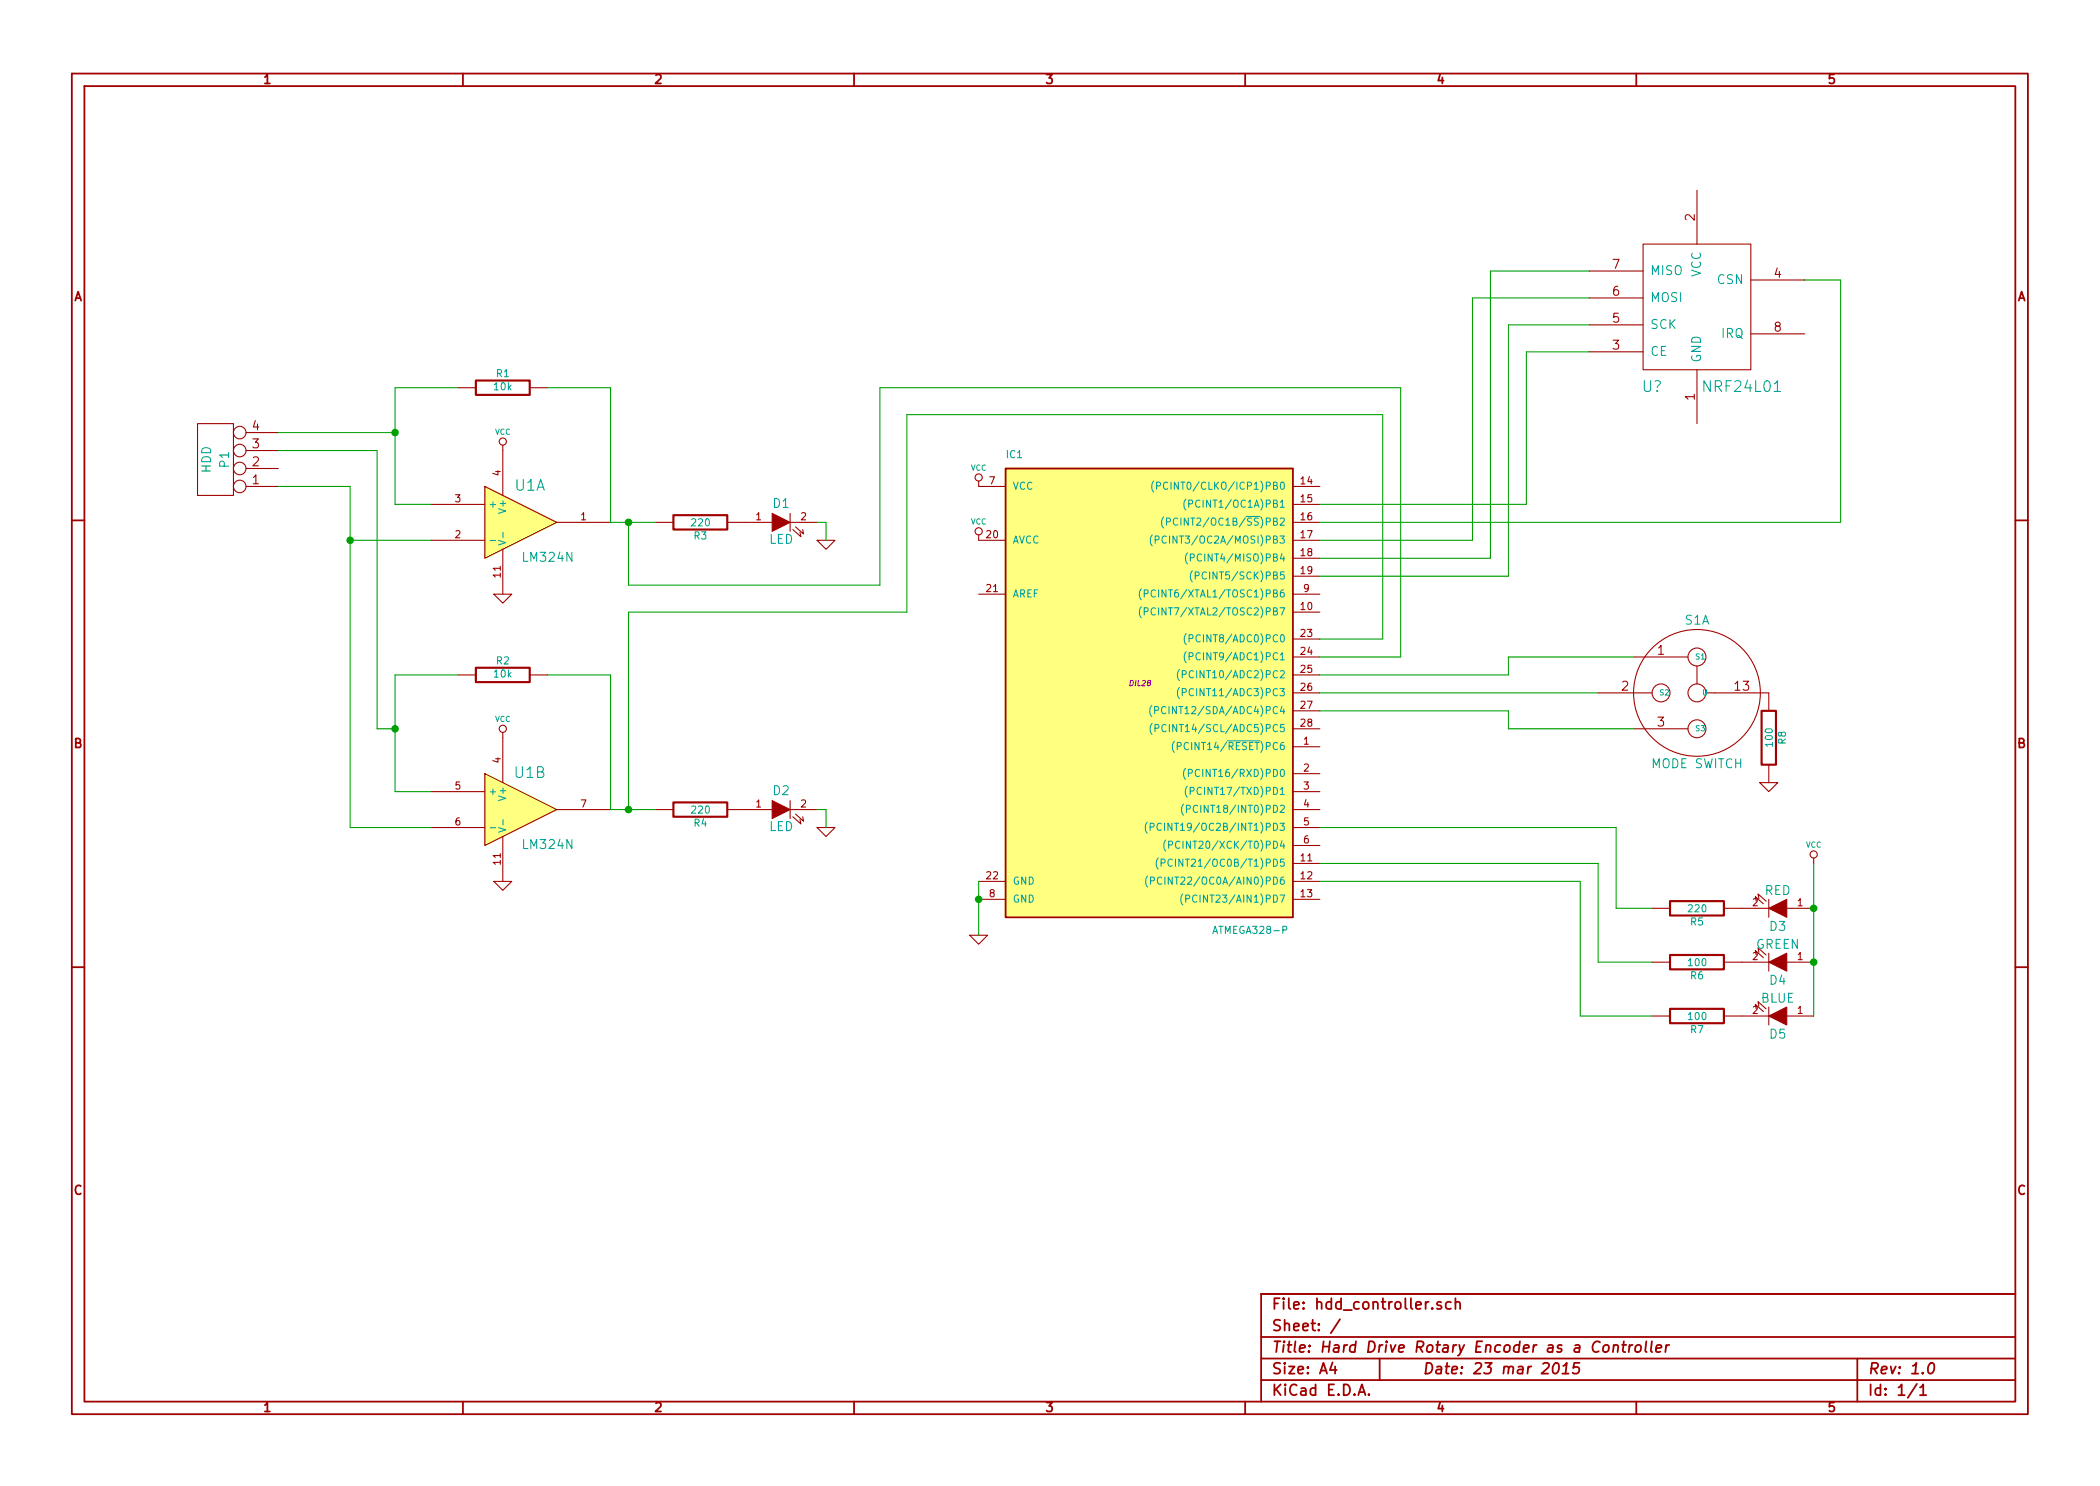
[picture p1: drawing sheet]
<svg xmlns="http://www.w3.org/2000/svg" width="297mm" height="210mm" viewBox="0 0 297 210" stroke-linecap="round" stroke-linejoin="round" font-family="sans-serif">
<g fill="none" stroke="#a00000" stroke-width=".25">
<path d="M10.2 10.4h276.6v189.7h-276.6zM11.9 12.2h273.2v186.1h-273.2zM65.5 10.4v1.8M120.8 10.4v1.8M176.1 10.4v1.8M231.4 10.4v1.8M10.2 73.6h1.7M142.2 66.3h40.7v63.5h-40.7zM285.1 73.6h1.7M10.2 136.8h1.7M285.1 136.8h1.7M65.5 198.3v1.8"/>
<path d="M120.8 198.3v1.8M176.1 198.3v1.8M178.4 189.2h106.7M178.4 195.3h106.7M178.4 192.2h106.7M188.5 192.8l-.4 1h1M188.8 193.3v1.1M189.5 186.7l-1.3 1.9M192.1 197.4l.5-1.5 .5 1.5M192.3 197h.7M193.6 197.3h.1l-.1 .1-.1-.1h.1v.1M195.1 192.2v3.1"/>
<path d="M202.6 185.1h.1l-.1 .1-.1-.1h.1v.1M203.8 184.3l-.3-.1-.2 .2v.2l.5 .2 .1 .1-.1 .2-.1 .1-.4-.1M205.2 184.3a.48 .48 0 0 0-.6 0l-.1 .6a.48 .48 0 0 0 .7 .2M205.9 184.3a.38 .38 0 0 1 .6 .1v.8M205.9 183.7v1.5M219.9 193a.35 .35 0 0 1 .3-.2 .35 .35 0 0 1 .3 .3 .87 .87 0 0 1-.6 1.3l-.1-.1a1.14 1.14 0 0 1 .1-1.3zM221 194.4h.9M221.1 193.3l.5-.5-.2 1.6M223.4 192.8h-.7l-.2 .8 .3-.2 .5 .1 .1 .2-.2 .5a.62 .62 0 0 1-.8 0M226.3 189.9a.77 .77 0 0 0-1 .3 .77 .77 0 0 0 .2 1l.3 .1 .3-.1M226.9 190.4a.39 .39 0 0 1 .4-.1 .39 .39 0 0 1 .3 .3l-.2 .6a.41 .41 0 0 1-.7-.2zM228.2 190.4a.38 .38 0 0 1 .7 .1l-.1 .8"/>
<path d="M228.3 190.3l-.2 1M229.4 190.3h.6M229.7 189.8l-.2 1.3 .1 .1 .3 .1M230.5 190.3l-.1 1M230.9 190.3l-.3 .1-.1 .2M231.4 198.3v1.8M231.5 190.4a.38 .38 0 0 1 .6 .2l-.1 .6a.41 .41 0 0 1-.7-.2v-.4zM232.9 189.8l-.2 1.3 .2 .2M233.7 189.8l-.2 1.3 .2 .2M234.2 190.8l.8-.1-.1-.3-.1-.1-.4 .1-.2 .7 .2 .2 .4-.1M235.7 190.3l-.1 1M236.1 190.3l-.3 .1-.2 .2"/>
<path d="M262.7 192.2v6.1M271.1 195.8l-1.3 2M271.6 196.3l.4-.4v1.5M271.6 197.4h.9M272.9 193a.35 .35 0 0 1 .4-.2 .35 .35 0 0 1 .3 .3 .87 .87 0 0 1-.6 1.3l-.2-.1a1.14 1.14 0 0 1 .1-1.3zM285.1 183.1h-106.7v15.2"/>
</g>
<g fill="none" stroke="#a00000" stroke-width=".15">
<path d="M224.8 38.3h7.6M232.4 34.5h15.2v17.8h-15.2zM240 26.9v7.6M247.6 39.6h7.7M27.9 59.9h5.1v10.2h-5.1zM64.8 54.9h2.5M74.9 54.9h2.6M224.8 49.8h7.6M224.8 46h7.6M224.8 42.2h7.6M240 52.3v7.6M247.6 47.2h7.7"/>
<path d="M34.8 68.8h4.6M34.8 66.3h4.6M34.8 63.7h4.6M34.8 61.2h4.6M61 76.4h7.6M61 71.4h7.6M68.6 68.8l10.1 5.1-10.1 5.1zM71.1 63v7.1M71.1 77.7v6.4M78.7 73.9h7.7M92.7 73.9h2.5M102.9 73.9h6.3"/>
<path d="M111.8 72.6v2.6M111.8 73.9h3.8M112.1 74.9l1.2 1-.1-.6M112.5 74.5l1.2 1.1-.2-.7M115.6 76.4h2.5l-1.3 1.3zM138.4 68.1v.7h3.8M138.4 75.7v.7h3.8M182.9 73.9h3.8M182.9 76.4h3.8M182.9 71.4h3.8M182.9 68.8h3.8M182.9 79h3.8"/>
<path d="M64.8 95.5h2.5M69.8 84.1h2.6l-1.3 1.2zM74.9 95.5h2.6M138.4 84.1h3.8M182.9 95.5h3.8M182.9 84.1h3.8M182.9 86.6h3.8M182.9 90.4h3.8M182.9 93h3.8M182.9 98h3.8M182.9 81.5h3.8M226.1 98h7.6"/>
<path d="M231.1 93h7.7M240 94.2v2.6M241.3 98h1.3zM242.6 98h7.6v2.6M61 112h7.6M61 117.1h7.6M68.6 109.5l10.1 5-10.1 5.1zM71.1 103.6v7.1M71.1 118.4v6.3M78.7 114.5h7.7M92.7 114.5h2.5M102.9 114.5h6.3"/>
<path d="M111.8 114.5h3.8M111.8 113.3v2.5M112.1 115.6l1.2 1-.1-.7M112.5 115.2l1.2 1-.2-.6M115.6 117.1h2.5l-1.3 1.3zM182.9 114.5h3.8M182.9 112h3.8M182.9 117.1h3.8M182.9 105.7h3.8M182.9 109.5h3.8M182.9 119.6h3.8M182.9 100.6h3.8"/>
<path d="M182.9 103.1h3.8M231.1 103.1h7.7M248.9 110.7h2.6l-1.3 1.3zM250.2 108.2v2.5M69.8 124.7h2.6l-1.3 1.3zM137.2 132.3h2.5l-1.3 1.3zM138.4 127.2h3.8M138.4 124.7h3.8M182.9 127.2h3.8M182.9 122.2h3.8M182.9 124.7h3.8M233.7 128.5h2.5"/>
<path d="M233.7 136.1h2.5M243.8 128.5h6.4M243.8 136.1h6.4M248.4 127.5l-.1-.6 1.1 1M248.4 135.1l-.1-.6 1.1 1M248.8 127.1l-.1-.6 1.1 1M248.8 134.7l-.1-.6 1.1 1M250.2 127.2v2.6M250.2 134.9v2.5M252.7 128.5h3.8M252.7 136.1h3.8M256.5 121.4v.8"/>
<path d="M233.7 143.8h2.5M243.8 143.8h6.4M248.4 142.7l-.1-.6 1.1 1M248.8 142.4l-.1-.7 1.1 1M250.2 142.5v2.5M252.7 143.8h3.8"/>
<circle cx="33.9" cy="68.8" r=".89"/>
<circle cx="33.9" cy="66.3" r=".89"/>
<circle cx="33.9" cy="61.2" r=".89"/>
<circle cx="33.9" cy="63.7" r=".89"/>
<circle cx="71.1" cy="62.5" r=".51"/>
<circle cx="138.4" cy="67.6" r=".51"/>
<circle cx="138.4" cy="75.2" r=".51"/>
<circle cx="234.9" cy="98" r="1.27"/>
<circle cx="240" cy="98" r="9"/>
<circle cx="240" cy="93" r="1.27"/>
<circle cx="240" cy="98" r="1.27"/>
<circle cx="71.1" cy="103.1" r=".51"/>
<circle cx="240" cy="103.1" r="1.27"/>
<circle cx="256.5" cy="120.9" r=".51"/>
</g>
<path d="M67.3 53.8h7.6v2.1h-7.6zM95.2 72.9h7.7v2h-7.7zM67.3 94.5h7.6v2h-7.6zM95.2 113.5h7.7v2.1h-7.7zM249.2 100.6h2v7.6h-2zM236.2 127.5h7.6v2h-7.6zM236.2 135.1h7.6v2.1h-7.6zM236.2 142.7h7.6v2.1h-7.6z" fill="none" stroke="#a00000" stroke-width=".3"/>
<g fill="#a00000" stroke="#a00000" stroke-width=".15">
<path d="M109.2 113.3l2.6 1.2-2.6 1.3z"/>
<path d="M109.2 72.6l2.6 1.3-2.6 1.3z"/>
<path d="M250.2 128.5l2.5-1.3v2.6z"/>
<path d="M250.2 136.1l2.5-1.2v2.5z"/>
<path d="M250.2 143.8l2.5-1.3v2.5z"/>
</g>
<g fill="none" stroke="#00a000" stroke-width=".15">
<path d="M224.8 38.3h-14v40.7h-24.1M255.3 39.6h5v34.3h-73.6M64.8 54.9h-8.9v16.5h5.1M77.5 54.9h8.9v19h6.3M224.8 42.2h-16.5v34.2h-21.6M224.8 49.8h-8.9v21.6h-29.2M224.8 46h-11.4v35.5h-26.7M39.4 68.8h10.1v48.3h11.5M39.4 61.2h16.5M39.4 63.7h13.9v39.4h2.6M49.5 76.4h11.5M88.9 73.9v8.9h35.6v-27.9h73.6v38.1h-11.4"/>
<path d="M115.6 73.9h1.2v2.5M64.8 95.5h-8.9v16.5h5.1M77.5 95.5h8.9v19h6.3M186.7 90.4h8.9v-31.7h-67.3v27.9h-39.4v27.9M186.7 98h39.4M231.1 93h-17.7v2.5h-26.7M115.6 114.5h1.2v2.6M186.7 117.1h41.9v11.4h5.1M186.7 100.6h26.7v2.5h17.7M138.4 124.7v7.6M186.7 122.2h39.4v13.9h7.6M186.7 124.7h36.8v19.1h10.2"/>
<path d="M256.5 122.2v21.6"/>
</g>
<g fill="#ffff80" stroke="#ffff80" stroke-width=".25">
<path d="M68.6 109.5l10.1 5-10.1 5.1z"/>
<path d="M68.6 68.8l10.1 5.1-10.1 5.1z"/>
<path d="M142.2 66.3h40.7v63.5h-40.7z"/>
</g>
<g fill="none" stroke="#00a0a0" stroke-width=".15">
<path d="M251 55.4h.8M69.3 76.5h.8M70.5 76.4l1 .4-1 .3M71.1 75.3v.8M163 75.7a1.2 1.2 0 0 0 0 1.5M163.2 68.1a1.2 1.2 0 0 0 0 1.5M163.4 76.4l.5-.1 .1-.1-.1-.3-.5-.1v1.1M163.6 68.8l.5-.1 .1-.1-.1-.3-.5-.1v1M164.6 73.1a1.2 1.2 0 0 0 0 1.6M165 75.9a.4 .4 0 0 0-.5 0 .4 .4 0 0 0-.1 .5 .37 .37 0 0 0 .1 .4 .37 .37 0 0 0 .5 0M165 73.8h.5l.1-.1-.1-.4h-.5v1M165.2 68.3a.4 .4 0 0 0-.5 0 .4 .4 0 0 0-.1 .5 .37 .37 0 0 0 .2 .4 .37 .37 0 0 0 .4-.1"/>
<path d="M166.6 73.4a.4 .4 0 0 0-.5 0 .4 .4 0 0 0-.1 .5 .37 .37 0 0 0 .1 .4 .37 .37 0 0 0 .5-.1M167.7 70.6a1.2 1.2 0 0 0 0 1.6M168 78.2a1.2 1.2 0 0 0 0 1.6M168.1 71.3l.5-.1 .1-.1-.1-.3h-.5v1M168.4 78.9h.5v-.2v-.3h-.5v1M161.4 83.3a1.2 1.2 0 0 0 0 1.6M161.4 85.8a1.2 1.2 0 0 0 0 1.6M161.8 84l.5-.1 .1-.1-.1-.3h-.5v1M161.8 86.5h.5l.1-.1-.1-.4h-.5v1M162.9 99.8a1.2 1.2 0 0 0 0 1.6M166.8 94.7a1.2 1.2 0 0 0 0 1.6M166.8 97.3a1.2 1.2 0 0 0 0 1.5"/>
<path d="M167.2 95.4h.5l.1-.2-.1-.3h-.5v1M167.2 98l.5-.1 .1-.1-.1-.3-.5-.1v1M167.8 89.7a1.2 1.2 0 0 0 0 1.5M167.8 92.2a1.2 1.2 0 0 0 0 1.5M168.2 90.3h.5l.1-.1-.1-.3-.5-.1v1M168.2 92.9l.5-.1 .1-.1-.1-.3-.5-.1v1.1M168.7 80.8a1.2 1.2 0 0 0 0 1.5M169.1 81.5l.4-.1 .1-.1-.1-.3-.4-.1v1M69.3 117.1h.8M70.5 117.1l1 .3-1 .3M71.1 116v.7M162.3 116.3a1.2 1.2 0 0 0 0 1.6"/>
<path d="M162.7 117h.5v-.2v-.3h-.5v1M163 102.4a1.2 1.2 0 0 0 0 1.5M163.3 100.5h.5l.1-.2-.1-.3h-.5v1M163.4 103h.5v-.1v-.3l-.5-.1v1M164.3 116.6a.4 .4 0 0 0-.5 0 .4 .4 0 0 0-.1 .5 .37 .37 0 0 0 .1 .3 .37 .37 0 0 0 .5 0M164.9 118.9a1.2 1.2 0 0 0 0 1.5M164.9 100.1a.4 .4 0 0 0-.5 0 .4 .4 0 0 0-.1 .5 .37 .37 0 0 0 .2 .3 .37 .37 0 0 0 .4 0M164.9 102.6a.4 .4 0 0 0-.5 0 .4 .4 0 0 0-.1 .5 .37 .37 0 0 0 .2 .4 .37 .37 0 0 0 .4-.1M165.3 119.6l.5-.1 .1-.1-.1-.3-.5-.1v1M166.1 104.9a1.2 1.2 0 0 0 0 1.5M166.5 105.6l.5-.1 .1-.1-.1-.3-.5-.1v1.1M166.9 119.1a.4 .4 0 0 0-.5 0 .4 .4 0 0 0-.1 .5 .37 .37 0 0 0 .2 .4 .37 .37 0 0 0 .4-.1"/>
<path d="M167.4 113.8a1.2 1.2 0 0 0 0 1.5M167.7 108.7a1.2 1.2 0 0 0 0 1.6M167.8 114.5l.5-.1 .1-.1-.1-.3-.5-.1v1.1M167.9 111.2a1.2 1.2 0 0 0 0 1.6M168.1 109.4l.5-.1 .1-.1-.1-.3h-.5v1M168.4 111.9h.4l.1-.1-.1-.4h-.4v1M173.6 104.8h4.6M162.3 123.9a1.2 1.2 0 0 0 0 1.6M162.7 124.6h.5l.1-.1-.1-.4h-.5v1M163.8 121.4a1.2 1.2 0 0 0 0 1.6M164.2 122.1l.5-.1 .1-.1-.1-.3h-.5v1M164.3 124.2a.4 .4 0 0 0-.5 0 .4 .4 0 0 0-.1 .5 .37 .37 0 0 0 .2 .4 .37 .37 0 0 0 .4-.1"/>
<path d="M165.8 121.7a.4 .4 0 0 0-.5 0 .4 .4 0 0 0-.1 .4 .37 .37 0 0 0 .2 .4 .37 .37 0 0 0 .4 0M167.3 126.5a1.2 1.2 0 0 0 0 1.5M167.7 127.2l.5-.1 .1-.1-.1-.3-.5-.1v1.1"/>
</g>
<g fill="#00a000" stroke="#00a000" stroke-width=".25">
<circle cx="88.9" cy="114.5" r=".41"/>
<circle cx="138.4" cy="127.2" r=".41"/>
<circle cx="55.9" cy="61.2" r=".41"/>
<circle cx="55.9" cy="103.1" r=".41"/>
<circle cx="49.5" cy="76.4" r=".41"/>
<circle cx="256.5" cy="136.1" r=".41"/>
<circle cx="256.5" cy="128.5" r=".41"/>
<circle cx="88.9" cy="73.9" r=".41"/>
</g>
<g font-size="2.1" fill="#00a0a0">
<text x="232.3" y="55.5">U?</text>
<text x="241.2" y="55.5">NRF24L01</text>
<text x="72.8" y="69.5">U1A</text>
<text x="72.8" y="110.2">U1B</text>
</g>
<g font-size="2.1" fill="#a00000">
<text x="179.9" y="185.4">File: hdd_controller.sch</text>
<text x="179.9" y="191.5">Title: Hard Drive Rotary Encoder as a Controller</text>
<text x="179.9" y="188.4">Sheet: /</text>
<text x="179.9" y="197.6">KiCad E.D.A.</text>
<text x="179.9" y="194.5">Size: A4</text>
<text x="201.2" y="194.5">Date: 23 mar 2015</text>
<text x="264.2" y="194.5">Rev: 1.0</text>
<text x="264.2" y="197.6">Id: 1/1</text>
</g>
<g font-size="1.8" fill="#a00000">
<text x="37.3" y="11.9">1</text>
<text x="92.7" y="11.9">2</text>
<text x="148" y="11.9">3</text>
<text x="203.3" y="11.9">4</text>
<text x="258.6" y="11.9">5</text>
<text x="239.8" y="31.2" transform="rotate(-90 239.8 31.2)">2</text>
<text x="228.1" y="41.9">6</text>
<text x="228.1" y="38.1">7</text>
<text x="251" y="39.4">4</text>
<text x="10.4" y="42.7">A</text>
<text x="228.1" y="45.7">5</text>
<text x="251" y="47">8</text>
<text x="285.3" y="42.7">A</text>
<text x="228.1" y="49.5">3</text>
<text x="239.8" y="56.6" transform="rotate(-90 239.8 56.6)">1</text>
<text x="35.7" y="63.5">3</text>
<text x="35.7" y="61">4</text>
<text x="35.7" y="68.6">1</text>
<text x="35.7" y="66">2</text>
<text x="234.5" y="92.7">1</text>
<text x="229.4" y="97.8">2</text>
<text x="245.4" y="97.8">13</text>
<text x="10.4" y="105.9">B</text>
<text x="234.5" y="102.9">3</text>
<text x="285.3" y="105.9">B</text>
<text x="10.4" y="169.1">C</text>
<text x="285.3" y="169.1">C</text>
<text x="37.3" y="199.8">1</text>
<text x="92.7" y="199.8">2</text>
<text x="148" y="199.8">3</text>
<text x="203.3" y="199.8">4</text>
<text x="258.6" y="199.8">5</text>
</g>
<g font-size="1.8" fill="#00a0a0">
<text x="233.4" y="39">MISO</text>
<text x="240.7" y="39.3" transform="rotate(-90 240.7 39.3)">VCC</text>
<text x="242.9" y="40.3">CSN</text>
<text x="233.4" y="46.6">SCK</text>
<text x="233.4" y="42.8">MOSI</text>
<text x="243.5" y="47.9">IRQ</text>
<text x="233.4" y="50.4">CE</text>
<text x="240.7" y="51.3" transform="rotate(-90 240.7 51.3)">GND</text>
<text x="29.9" y="66.9" transform="rotate(-90 29.9 66.9)">HDD</text>
<text x="32.5" y="66.1" transform="rotate(-90 32.5 66.1)">P1</text>
<text x="109.4" y="71.9">D1</text>
<text x="108.7" y="77">LED</text>
<text x="74.1" y="79.5">LM324N</text>
<text x="238.3" y="88.4">S1A</text>
<text x="109.4" y="112.6">D2</text>
<text x="233.7" y="108.8">MODE SWITCH</text>
<text x="108.7" y="117.6">LED</text>
<text x="74.1" y="120.2">LM324N</text>
<text x="249.6" y="126.7">RED</text>
<text x="250.3" y="131.8">D3</text>
<text x="248.3" y="134.3">GREEN</text>
<text x="249" y="141.9">BLUE</text>
<text x="250.3" y="139.4">D4</text>
<text x="250.3" y="147">D5</text>
</g>
<g font-size="1.4" fill="#00a0a0">
<text x="70.2" y="53.4">R1</text>
<text x="69.9" y="55.3">10k</text>
<text x="142.4" y="64.9">IC1</text>
<text x="69.1" y="71.9">+</text>
<text x="143.3" y="69.3">VCC</text>
<text x="165.2" y="69.3">(PCINT0/CLKO/ICP1)PB0</text>
<text x="168.8" y="71.9">(PCINT1/OC1A)PB1</text>
<text x="71.6" y="72.4" transform="rotate(-90 71.6 72.4)">V+</text>
<text x="97.9" y="74.5">220</text>
<text x="98.2" y="76.4">R3</text>
<text x="143.3" y="77">AVCC</text>
<text x="164.8" y="77">(PCINT3/OC2A/MOSI)PB3</text>
<text x="166.5" y="74.4">(PCINT2/OC1B/SS)PB2</text>
<text x="169.1" y="79.5">(PCINT4/MISO)PB4</text>
<text x="169.7" y="82">(PCINT5/SCK)PB5</text>
<text x="143.3" y="84.6">AREF</text>
<text x="163.1" y="84.6">(PCINT6/XTAL1/TOSC1)PB6</text>
<text x="163.1" y="87.1">(PCINT7/XTAL2/TOSC2)PB7</text>
<text x="69.9" y="95.9">10k</text>
<text x="70.2" y="94.1">R2</text>
<text x="168.9" y="90.9">(PCINT8/ADC0)PC0</text>
<text x="168.9" y="93.5">(PCINT9/ADC1)PC1</text>
<text x="164.7" y="101.1">(PCINT12/SDA/ADC4)PC4</text>
<text x="168.1" y="96">(PCINT10/ADC2)PC2</text>
<text x="168.1" y="98.5">(PCINT11/ADC3)PC3</text>
<text x="164.9" y="103.6">(PCINT14/SCL/ADC5)PC5</text>
<text x="167.2" y="106.2">(PCINT14/RESET)PC6</text>
<text x="250.8" y="105.5" transform="rotate(-90 250.8 105.5)">100</text>
<text x="252.7" y="105.3" transform="rotate(-90 252.7 105.3)">R8</text>
<text x="69.1" y="112.5">+</text>
<text x="71.6" y="113" transform="rotate(-90 71.6 113)">V+</text>
<text x="169" y="110">(PCINT16/RXD)PD0</text>
<text x="169.1" y="112.5">(PCINT17/TXD)PD1</text>
<text x="97.9" y="115.2">220</text>
<text x="98.2" y="117">R4</text>
<text x="164.6" y="117.6">(PCINT19/OC2B/INT1)PD3</text>
<text x="168.9" y="115.1">(PCINT18/INT0)PD2</text>
<text x="143.3" y="125.2">GND</text>
<text x="164.4" y="125.2">(PCINT22/OC0A/AIN0)PD6</text>
<text x="166" y="122.7">(PCINT21/OC0B/T1)PD5</text>
<text x="166.9" y="120.1">(PCINT20/XCK/T0)PD4</text>
<text x="143.3" y="127.8">GND</text>
<text x="168.7" y="127.8">(PCINT23/AIN1)PD7</text>
<text x="238.9" y="129.1">220</text>
<text x="239.1" y="131">R5</text>
<text x="171.9" y="132.2">ATMEGA328-P</text>
<text x="238.9" y="136.7">100</text>
<text x="239.1" y="138.6">R6</text>
<text x="238.9" y="144.4">100</text>
<text x="239.1" y="146.2">R7</text>
</g>
<g font-size="1.4" fill="#a00000">
<text x="64.4" y="71.1">3</text>
<text x="70.9" y="67.3" transform="rotate(-90 70.9 67.3)">4</text>
<text x="140" y="68.6">7</text>
<text x="184" y="68.6">14</text>
<text x="184" y="71.1">15</text>
<text x="64.4" y="76.2">2</text>
<text x="82.2" y="73.7">1</text>
<text x="106.9" y="73.7">1</text>
<text x="113.3" y="73.7">2</text>
<text x="139.5" y="76.2">20</text>
<text x="184" y="73.7">16</text>
<text x="184" y="76.2">17</text>
<text x="70.9" y="81.7" transform="rotate(-90 70.9 81.7)">11</text>
<text x="139.5" y="83.8">21</text>
<text x="184" y="78.7">18</text>
<text x="184" y="81.3">19</text>
<text x="184.4" y="83.8">9</text>
<text x="184" y="86.4">10</text>
<text x="184" y="90.2">23</text>
<text x="184" y="92.7">24</text>
<text x="184" y="95.2">25</text>
<text x="184" y="97.8">26</text>
<text x="184" y="100.3">27</text>
<text x="70.9" y="107.9" transform="rotate(-90 70.9 107.9)">4</text>
<text x="184" y="102.9">28</text>
<text x="184.4" y="105.4">1</text>
<text x="64.4" y="111.8">5</text>
<text x="184.4" y="109.2">2</text>
<text x="184.4" y="111.8">3</text>
<text x="64.4" y="116.8">6</text>
<text x="82.2" y="114.3">7</text>
<text x="106.9" y="114.3">1</text>
<text x="113.3" y="114.3">2</text>
<text x="184.4" y="114.3">4</text>
<text x="184.4" y="116.8">5</text>
<text x="184.4" y="119.4">6</text>
<text x="70.9" y="122.3" transform="rotate(-90 70.9 122.3)">11</text>
<text x="139.5" y="124.5">22</text>
<text x="184" y="121.9">11</text>
<text x="184" y="124.5">12</text>
<text x="140" y="127">8</text>
<text x="184" y="127">13</text>
<text x="247.9" y="128.3">2</text>
<text x="254.3" y="128.3">1</text>
<text x="247.9" y="135.9">2</text>
<text x="254.3" y="135.9">1</text>
<text x="247.9" y="143.5">2</text>
<text x="254.3" y="143.5">1</text>
</g>
<g font-size="1.1" fill="#00a0a0">
<text x="70" y="61.5">VCC</text>
<text x="137.3" y="66.6">VCC</text>
<text x="137.3" y="74.2">VCC</text>
<text x="239.8" y="93.3">S1</text>
<text x="234.7" y="98.4">S2</text>
<text x="240.8" y="98.4">U</text>
<text x="70" y="102.2">VCC</text>
<text x="239.8" y="103.5">S3</text>
<text x="255.4" y="120">VCC</text>
</g>
<text font-size="1.1" fill="#a000a0" x="159.8" y="97.1">DIL28</text>
</svg>
